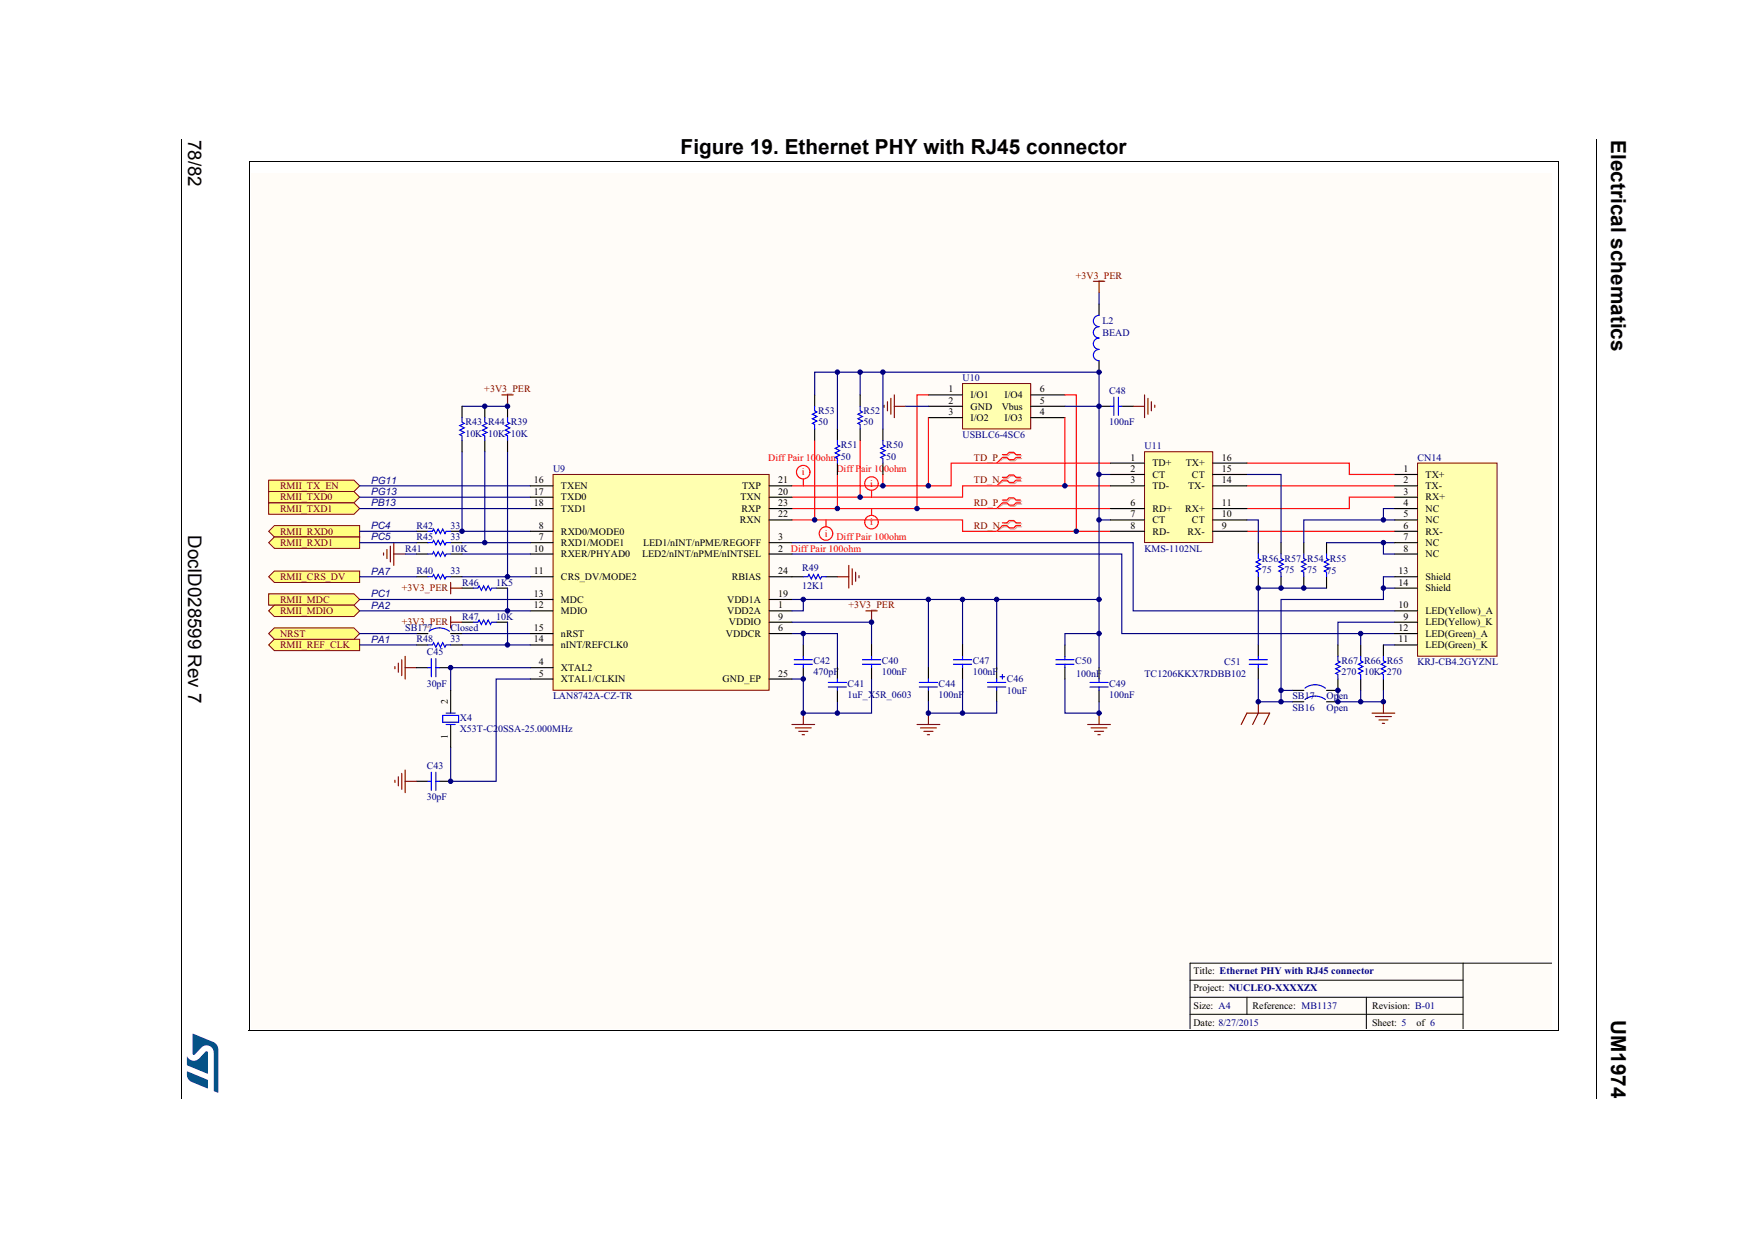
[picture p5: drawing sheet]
<svg xmlns="http://www.w3.org/2000/svg" width="297mm" height="210mm" viewBox="0 0 297 210" stroke-linecap="round" stroke-linejoin="round" font-family="sans-serif">
<path d="M30.6 23.6l.2 .1zM270.6 23.6l.2 .1z" fill="#000"/>
<path d="M30.7 23.7v162.6M270.7 23.7v162.6" fill="none" stroke="#000" stroke-width=".17"/>
<path d="M31.7 175.3h5.3v10h-5.3z" fill="#fff"/>
<g fill="#005189">
<path d="M32.7 175.3l3.5 1.4a1.35 1.35 0 0 1 .8 1.2l-.1 7.4-.7-.4v-6.4a1.22 1.22 0 0 0-.8-1.2 1.22 1.22 0 0 0-1.4 .4l-.9 1.1h-.4z"/>
<path d="M31.7 181.7l3.5 1.4v1.4l-1.6-.6a2.16 2.16 0 0 1-1.9-1.3z"/>
<path d="M31.7 179.1a1.43 1.43 0 0 0 1.8 .6l1.3-1.4h.4v3.7l-3.4-1.3-.1-.2z"/>
</g>
<path d="M42.6 29.3h220.5v145h-220.5z" fill="#fff"/>
<path d="M42.5 29.3h220.6v145h-220.6z" fill="#fffcf8"/>
<path d="M201.8 169.1h46.3M201.8 172h46.3M201.8 166.2h46.3M211.4 169.1v2.9M231.7 169.1v5.3M248.1 163.3v11.1M263.1 163.3h-61.3v11.1" fill="none" stroke="#000" stroke-width=".17"/>
<path d="M45.5 83.3h14.5l1 1-1 1h-14.5z" fill-rule="evenodd" fill="#ffff80"/>
<path d="M45.5 83.3h14.5l1 1-1 1h-14.5z" fill="none" stroke="#800000" stroke-width=".17"/>
<path d="M45.5 81.4h14.5l1 1-1 .9h-14.5z" fill-rule="evenodd" fill="#ffff80"/>
<path d="M45.5 81.4h14.5l1 1-1 .9h-14.5z" fill="none" stroke="#800000" stroke-width=".17"/>
<path d="M45.5 90.1l1-1h14.5v1.9h-14.5z" fill-rule="evenodd" fill="#ffff80"/>
<path d="M45.5 90.1l1-1h14.5v1.9h-14.5z" fill="none" stroke="#800000" stroke-width=".17"/>
<path d="M45.5 109.4l1-1h14.5v1.9h-14.5z" fill-rule="evenodd" fill="#ffff80"/>
<path d="M45.5 109.4l1-1h14.5v1.9h-14.5z" fill="none" stroke="#800000" stroke-width=".17"/>
<path d="M45.5 97.8l1-1h14.5v2h-14.5z" fill-rule="evenodd" fill="#ffff80"/>
<path d="M45.5 97.8l1-1h14.5v2h-14.5z" fill="none" stroke="#800000" stroke-width=".17"/>
<path d="M45.5 100.7h14.5l1 .9-1 1h-14.5z" fill-rule="evenodd" fill="#ffff80"/>
<path d="M45.5 100.7h14.5l1 .9-1 1h-14.5z" fill="none" stroke="#800000" stroke-width=".17"/>
<path d="M45.5 103.6l1-1h13.5l1 1-1 .9h-13.5z" fill-rule="evenodd" fill="#ffff80"/>
<path d="M45.5 103.6l1-1h13.5l1 1-1 .9h-13.5z" fill="none" stroke="#800000" stroke-width=".17"/>
<path d="M45.5 107.4l1-.9h13.5l1 .9-1 1h-13.5z" fill-rule="evenodd" fill="#ffff80"/>
<path d="M45.5 107.4l1-.9h13.5l1 .9-1 1h-13.5z" fill="none" stroke="#800000" stroke-width=".17"/>
<path d="M45.5 85.3h14.5l1 .9-1 1h-14.5z" fill-rule="evenodd" fill="#ffff80"/>
<path d="M45.5 85.3h14.5l1 .9-1 1h-14.5z" fill="none" stroke="#800000" stroke-width=".17"/>
<path d="M45.5 92l1-1h14.5v2h-14.5z" fill-rule="evenodd" fill="#ffff80"/>
<path d="M45.5 92l1-1h14.5v2h-14.5z" fill="none" stroke="#800000" stroke-width=".17"/>
<path d="M78.3 76.6v13.5h11.6M61 82.4h28.9M61 84.3h28.9M134.3 93.9h55.9v13.5h46.3M61 101.6h28.9M78.3 107.4h11.6M134.3 115.1h1.9v5.8h11.6v-5.8M134.3 101.6h34.7v11.6M142 119v1.9M163.2 101.6v7.7M180.6 115.1v5.8h5.7v-1.9" fill="none" stroke="#000080" stroke-width=".19"/>
<path d="M138.1 74.7v13.5M145.8 74.7v9.6M188.3 78.5h-27v3.9h-27M134.3 88.2h28.9v1.9h25.1M134.3 86.2h54M142 80.4v5.8M149.7 80.4v2M188.3 82.4h-25.1v1.9h-28.9" fill="none" stroke="#f00" stroke-width=".19"/>
<path d="M93.8 80.4h36.6v36.6h-36.6z" fill="#ffffb0"/>
<path d="M93.8 80.4h36.6v36.6h-36.6z" fill="none" stroke="#800000" stroke-width=".17"/>
<g fill="none" stroke="#000" stroke-width=".19">
<path d="M78.3 68.9v1.9M78.3 74.7v1.9M82.2 68.9v1.9M82.2 74.7v1.9M86 68.9v1.9M86 74.7v1.9M70.6 93.9h1.9M76.4 93.9h1.9M89.9 92h3.9M89.9 90.1h3.9M89.9 93.9h3.9M89.9 82.4h3.9"/>
<path d="M89.9 84.3h3.9M89.9 86.2h3.9M89.9 97.8h3.9M130.4 92h3.9M130.4 93.9h3.9M130.4 82.4h3.9M130.4 84.3h3.9M130.4 86.2h3.9M130.4 97.8h5.8M130.4 88.2h3.9M140 97.8h2M89.9 103.6h3.9"/>
<path d="M89.9 101.6h3.9M89.9 107.4h3.9M89.9 115.1h3.9M89.9 113.2h3.9M89.9 109.4h3.9M130.4 103.6h3.9M130.4 101.6h3.9M130.4 107.4h3.9M130.4 115.1h3.9M130.4 105.5h3.9M136.2 109.4v1.9M136.2 113.2v1.9"/>
<path d="M142 113.2v1.9M142 117.1v1.9M147.8 109.4v1.9M147.8 113.2v1.9M157.4 113.2v1.9M157.4 117.1v1.9M163.2 109.4v1.9M163.2 113.2v1.9M169 113.2v1.9M169 117.1v1.9M180.5 109.4v1.9M180.5 113.2v1.9"/>
<path d="M186.3 113.2v1.9M186.3 117.1v1.9M226.8 109.4v1.9M226.8 115.1v2M230.7 109.4v1.9M230.7 115.1v2M234.6 109.4v1.9M234.6 115.1v2"/>
</g>
<g fill="none" stroke="#000080" stroke-width=".19">
<path d="M78.3 68.9h7.7M86 76.6v21.2M61 86.2h28.9M78.3 97.8h11.6M78.3 93.9h11.6M134.3 92h57.8v11.6h44.4M61 103.6h28.9M78.3 109.4h11.6M134.3 105.5h13.5v3.9M134.3 107.4h7.7v5.8M136.2 107.4v2M157.4 101.6v11.6"/>
<path d="M230.7 107.4v2M234.6 109.4h1.9M236.5 105.5h-9.7v3.9"/>
</g>
<path d="M170.1 77.3h.8l.4-.4h.8l.4 .4h.7M170.1 77.7h.8l.4 .4h.8l.4-.4h.7M170.1 88.8h.8l.4-.4h.8l.4 .4h.7M170.1 89.3h.8l.4 .4h.8l.4-.4h.7M170.1 85h.8l.4-.4h.8l.4 .4h.7M170.1 85.5h.8l.4 .3h.8l.4-.3h.7M170.1 81.1h.8l.4-.4h.8l.4 .4h.7M170.1 81.6h.8l.4 .4h.8l.4-.4h.7" fill="none" stroke="#d0a19e" stroke-width=".19"/>
<path d="M170.1 77.7l-1.1 .8M170.1 89.3l-1.1 .8M170.1 85.5l-1.1 .7M170.1 81.6l-1.1 .8" fill="none" stroke="#d0a19e" stroke-width=".17"/>
<g fill="none" stroke="#f00" stroke-width=".19">
<path d="M169.9 77.1h.8l.4-.4h.8l.4 .4h.7M169.9 77.6h.8l.4 .3h.8l.4-.3h.7M136.2 81.2v1.2M140 88.2v1.1M147.8 83.1v1.2M147.8 86.2v1.2M169.9 88.6h.8l.4-.3h.8l.4 .3h.7M169.9 89.1h.8l.4 .4h.8l.4-.4h.7M169.9 84.8h.8l.4-.4h.8l.4 .4h.7M169.9 85.3h.8l.4 .3h.8l.4-.3h.7M169.9 80.9h.8l.4-.4h.8l.4 .4h.7M169.9 81.4h.8l.4 .4h.8l.4-.4h.7"/>
<circle cx="136.2" cy="80.1" r="1.15"/>
<circle cx="140" cy="90.5" r="1.15"/>
<circle cx="147.8" cy="82" r="1.15"/>
<circle cx="147.8" cy="88.5" r="1.15"/>
</g>
<path d="M169.9 77.6l-.9 .9M169.9 89.1l-.9 1M169.9 85.3l-.9 .9M169.9 81.4l-.9 1" fill="none" stroke="#f00" stroke-width=".17"/>
<g fill="none" stroke="#00f" stroke-width=".19">
<path d="M78.3 70.8v.8l.4 .2-.8 .4 .8 .3-.8 .4 .8 .4-.8 .4 .4 .2v.8M82.2 70.8v.8l.4 .2-.8 .4 .8 .3-.8 .4 .8 .4-.8 .4 .4 .2v.8M86 70.8v.8l.4 .2-.7 .4 .7 .3-.7 .4 .7 .4-.7 .4 .3 .2v.8M72.5 93.9h.8l.2-.4 .4 .8 .4-.8 .4 .8 .4-.8 .3 .8 .2-.4h.8M136.2 97.8h.8l.2-.4 .3 .8 .4-.8 .4 .8 .4-.8 .4 .8 .2-.4h.7M134.6 111.9h3.1M134.6 112.6h3.1M136.2 111.3v.6M136.2 112.6v.6M140.4 116.5h3.1M140.4 115.7h3.1M142 115.1v.6"/>
<path d="M142 116.5v.6M146.2 112.6h3.1M146.2 111.9h3.1M147.8 111.3v.6M147.8 112.6v.6M155.9 116.5h3M155.9 115.7h3M157.4 115.1v.6M157.4 116.5v.6M161.6 111.9h3.1M161.6 112.6h3.1M163.2 111.3v.6"/>
<path d="M163.2 112.6v.6M167.4 115.7h3.1M167.4 116.5h3.1M169 115.1v.6M169 116.5v.6M169.6 114.7h.7M169.9 114.4v.7M179 111.9h3.1M179 112.6h3.1M180.6 111.3v.6M180.6 112.6v.6M184.8 115.7h3.1"/>
<path d="M184.8 116.5h3.1M186.3 115.1v.6M186.3 116.5v.6M226.8 111.3v.7l.4 .2-.7 .4 .7 .4-.7 .4 .7 .4-.7 .4 .3 .2v.7M230.7 111.3v.7l.4 .2-.8 .4 .8 .4-.8 .4 .8 .4-.8 .4 .4 .2v.7M234.6 111.3v.7l.3 .2-.7 .4 .7 .4-.7 .4 .7 .4-.7 .4 .4 .2v.7"/>
</g>
<g fill="none" stroke="#800000" stroke-width=".19">
<path d="M65 93.7v.4M65.6 93.2v1.5M66.2 92.6v2.7M66.8 93.9h1.9M66.8 92v3.9M142 97.8h1.9M143.9 95.9v3.8M144.5 96.4v2.7M145.1 97v1.6M145.6 97.6v.4M67 113v.4M67.5 112.4v1.6"/>
<path d="M68.1 111.9v2.7M68.7 113.2h1.9M68.7 111.3v3.8M234.6 119v1.9M134.3 122.8h3.8M134.8 123.4h2.7M135.4 124h1.6M136 124.6h.4M136.2 120.9v1.9M184.4 122.8h3.9M185 123.4h2.7M185.6 124h1.5"/>
<path d="M186.1 124.6h.4M186.3 120.9v1.9M232.6 120.9h3.9M233.2 121.5h2.7M233.8 122.1h1.5M234.4 122.6h.3"/>
</g>
<path d="M163.2 65h11.5v7.7h-11.5z" fill="#ffffb0"/>
<path d="M163.2 65h11.5v7.7h-11.5z" fill="none" stroke="#800000" stroke-width=".17"/>
<g fill="none" stroke="#000" stroke-width=".19">
<path d="M186.3 51.5v2M138.1 67v1.9M138.1 72.7v2M142 72.7v2M142 78.5v1.9M145.8 67v1.9M145.8 72.7v2M149.7 72.7v2M149.7 78.5v1.9M157.4 67h5.8M157.4 68.9h5.8M157.4 70.8h5.8"/>
<path d="M174.8 67h5.7M174.8 68.9h5.7M174.8 70.8h5.7M186.3 68.9h2M186.3 61.2v1.9M190.2 68.9h1.9M213.3 92v1.9M213.3 97.8v1.9M217.2 92v1.9M217.2 97.8v1.9M221.1 92v1.9M221.1 97.8v1.9"/>
<path d="M224.9 92v1.9M224.9 97.8v1.9M70.6 113.2h1.9M74.5 113.2h1.9M213.3 109.4v1.9M213.3 113.2v1.9M219.1 119h2M224.9 119h1.9M70.6 132.5h1.9M74.5 132.5h1.9"/>
</g>
<path d="M157.4 70.8v11.6M157.4 67h-1.9v19.2M180.5 67h2v23.1M180.5 70.8v11.6M211.4 78.5h17.4v1.9h7.7M211.4 82.4h25.1M211.4 90.1h25.1M236.5 84.3h-7.7v1.9h-17.4" fill="none" stroke="#f00" stroke-width=".19"/>
<g fill="none" stroke="#00f" stroke-width=".19">
<path d="M186.3 59.3a.95 .95 0 0 0-.9 .9 .95 .95 0 0 0 .9 1M186.3 53.5a.96 .96 0 0 0-.9 .9 .96 .96 0 0 0 .9 1 .96 .96 0 0 0-.9 1 .96 .96 0 0 0 .9 .9 .95 .95 0 0 0-.9 1 .95 .95 0 0 0 .9 .9M138.1 68.9v.8l.4 .1-.8 .4 .8 .4-.8 .4 .8 .4-.8 .4 .4 .2v.7M142 74.7v.7l.4 .2-.8 .4 .8 .4-.8 .4 .8 .4-.8 .4 .4 .1v.8M145.8 68.9v.8l.4 .1-.8 .4 .8 .4-.8 .4 .8 .4-.8 .4 .4 .2v.7M149.7 74.7v.7l.4 .2-.8 .4 .8 .4-.8 .4 .8 .4-.8 .4 .4 .1v.8M188.3 68.9h.5M188.8 67.3v3.1M189.6 67.3v3.1M189.6 68.9h.6M213.3 93.9v.8l.4 .2-.7 .4 .7 .4-.7 .4 .7 .3-.7 .4 .3 .2v.8M217.2 93.9v.8l.4 .2-.8 .4 .8 .4-.8 .4 .8 .3-.8 .4 .4 .2v.8"/>
<path d="M221.1 93.9v.8l.3 .2-.7 .4 .7 .4-.7 .4 .7 .3-.7 .4 .4 .2v.8M224.9 93.9v.8l.4 .2-.8 .4 .8 .4-.8 .4 .8 .3-.8 .4 .4 .2v.8M72.5 113.2h.6M73.1 111.7v3M73.9 113.2h.6M73.9 111.7v3M211.8 111.9h3.1M211.8 112.6h3.1M213.3 111.3v.6M213.3 112.6v.6M221.2 118.6a2.89 2.89 0 0 1 3.5 0M72.5 132.5h.6"/>
<path d="M73.1 130.9v3.1M73.9 132.5h.6M73.9 130.9v3.1"/>
</g>
<path d="M149.9 68.7v.4M150.5 68.1v1.6M151 67.5v2.7M151.6 68.9h1.9M151.6 67v3.8M192.1 68.9h2M194 67v3.8M194.6 67.5v2.7M195.2 68.1v1.6M195.8 68.7v.4M213.3 119v1.9l-.9 1.9M210.4 122.8l1-1.9h3.9l-1 1.9" fill="none" stroke="#800000" stroke-width=".19"/>
<g fill="none" stroke="#000080" stroke-width=".19">
<path d="M82.2 76.6v15.4M138.1 67v-3.9h11.6v9.6M142 63.1v9.6M145.8 63.1v3.9M149.7 63.1h36.6v17.3M153.5 68.9h3.9M180.5 68.9h5.8M68.7 93.9h1.9M78.3 92h11.6M186.3 88.2h2M188.3 80.4h-2v32.8M211.4 88.2h1.9v3.8"/>
<path d="M211.4 80.4h5.8v11.6M224.9 99.7h-11.6v9.7M224.9 92h11.6M234.6 92v1.9h1.9M236.5 99.7h-1.9v1.9h-17.4v17.4M236.5 88.2h-15.4v3.8M236.5 86.2h-1.9v2M236.5 97.8h-1.9v1.9M89.9 113.2h-13.5v3.9M89.9 115.1h-5.8v17.4h-7.7v-5.8M213.3 115.1v3.9h5.8"/>
</g>
<path d="M194 76.6h11.6v15.4h-11.6z" fill="#ffffb0"/>
<path d="M194 76.6h11.6v15.4h-11.6z" fill="none" stroke="#800000" stroke-width=".17"/>
<path d="M188.3 78.5h5.7M205.6 78.5h5.8M188.3 80.4h5.7M188.3 82.4h5.7M188.3 86.2h5.7M188.3 88.2h5.7M188.3 90.1h5.7M205.6 80.4h5.8M205.6 82.4h5.8M205.6 86.2h5.8M205.6 88.2h5.8M205.6 90.1h5.8" fill="none" stroke="#000" stroke-width=".19"/>
<path d="M240.3 78.5h13.5v32.8h-13.5z" fill="#ffffb0"/>
<path d="M240.3 78.5h13.5v32.8h-13.5z" fill="none" stroke="#800000" stroke-width=".17"/>
<g fill="none" stroke="#000" stroke-width=".19">
<path d="M70.6 92h1.9M70.6 90.1h1.9M70.6 97.8h1.9M76.4 92h1.9M76.4 90.1h1.9M76.4 97.8h1.9M78.3 99.7h2M84.1 99.7h1.9M236.5 84.3h3.8M236.5 88.2h3.8M236.5 86.2h3.8M236.5 92h3.8"/>
<path d="M236.5 90.1h3.8M236.5 93.9h3.8M236.5 80.4h3.8M236.5 82.4h3.8M236.5 97.8h3.8M236.5 99.7h3.8M70.6 109.4h1.9M70.6 107.4h1.9M76.4 117.1v3.8M76.4 109.4h1.9M76.4 107.4h1.9M78.3 105.5h2"/>
<path d="M84.1 105.5h1.9M219.1 117.1h2M224.9 117.1h1.9M236.5 103.6h3.8M236.5 105.5h3.8M236.5 109.4h3.8M236.5 107.4h3.8M76.4 122.8v3.9"/>
</g>
<g fill="none" stroke="#000080" stroke-width=".19">
<path d="M186.3 49.6v1.9M61 90.1h9.6M61 92h9.6M61 97.8h9.6M86 99.7v3.9M61 109.4h9.6M61 107.4h9.6M86 105.5v3.9M136.2 101.6v2h-1.9M157.4 119v1.9h11.6v-1.9M163.2 115.1v5.8M169 101.6h17.3"/>
<path d="M186.3 107.4h-5.8v2M217.2 117.1h1.9M226.8 117.1v1.9h7.8v-1.9M230.7 117.1v1.9"/>
</g>
<g fill="none" stroke="#800000" stroke-width=".19">
<path d="M185.4 47.7h1.9M186.3 47.7v1.9M85.1 67h1.9M86 67v1.9M76.4 99.7h1.9M76.4 98.8v1.9M76.4 105.5h1.9M76.4 104.5v2M146.8 103.6h1.9M147.8 103.6v1.9M67 132.3v.4M67.5 131.7v1.5"/>
<path d="M68.1 131.1v2.7M68.7 132.5h1.9M68.7 130.5v3.9M155.5 122.8h3.8M156.1 123.4h2.7M156.6 124h1.6M157.2 124.6h.4M157.4 120.9v1.9"/>
</g>
<path d="M72.5 90.1h.8l.2-.4 .4 .8 .4-.8 .4 .8 .4-.8 .3 .8 .2-.4h.8M72.5 92h.8l.2-.4 .4 .8 .4-.8 .4 .8 .4-.8 .3 .8 .2-.4h.8M72.5 97.8h.8l.2-.4 .4 .8 .4-.8 .4 .8 .4-.8 .3 .8 .2-.4h.8M80.3 99.7h.7l.2-.4 .4 .8 .4-.8 .4 .8 .4-.8 .4 .8 .1-.4h.8M72.5 109.4h.8l.2-.4 .4 .7 .4-.7 .4 .7 .4-.7 .3 .7 .2-.3h.8M72.7 107a2.89 2.89 0 0 1 3.5 0M80.3 105.5h.7l.2-.4 .4 .8 .4-.8 .4 .8 .4-.8 .4 .8 .1-.4h.8M221.2 116.7a2.89 2.89 0 0 1 3.5 0M75.1 121.3h2.7v1.2h-2.7zM75.6 120.9h1.6M75.6 122.8h1.6" fill="none" stroke="#00f" stroke-width=".19"/>
<circle cx="76.4" cy="132.5" r=".38" fill="#000080"/>
<circle cx="76.4" cy="132.5" r=".38" fill="none" stroke="#000080" stroke-width=".17"/>
<circle cx="76.4" cy="113.2" r=".38" fill="#000080"/>
<circle cx="76.4" cy="113.2" r=".38" fill="none" stroke="#000080" stroke-width=".17"/>
<circle cx="78.3" cy="90.1" r=".38" fill="#000080"/>
<circle cx="78.3" cy="90.1" r=".38" fill="none" stroke="#000080" stroke-width=".17"/>
<circle cx="82.2" cy="92" r=".38" fill="#000080"/>
<circle cx="82.2" cy="92" r=".38" fill="none" stroke="#000080" stroke-width=".17"/>
<circle cx="82.2" cy="68.9" r=".38" fill="#000080"/>
<circle cx="82.2" cy="68.9" r=".38" fill="none" stroke="#000080" stroke-width=".17"/>
<circle cx="86" cy="109.3" r=".38" fill="#000080"/>
<circle cx="86" cy="109.3" r=".38" fill="none" stroke="#000080" stroke-width=".17"/>
<circle cx="86" cy="103.6" r=".38" fill="#000080"/>
<circle cx="86" cy="103.6" r=".38" fill="none" stroke="#000080" stroke-width=".17"/>
<circle cx="86" cy="97.8" r=".38" fill="#000080"/>
<circle cx="86" cy="97.8" r=".38" fill="none" stroke="#000080" stroke-width=".17"/>
<circle cx="86" cy="68.9" r=".38" fill="#000080"/>
<circle cx="86" cy="68.9" r=".38" fill="none" stroke="#000080" stroke-width=".17"/>
<circle cx="136.2" cy="120.9" r=".38" fill="#000080"/>
<circle cx="136.2" cy="120.9" r=".38" fill="none" stroke="#000080" stroke-width=".17"/>
<circle cx="136.2" cy="115.1" r=".38" fill="#000080"/>
<circle cx="136.2" cy="115.1" r=".38" fill="none" stroke="#000080" stroke-width=".17"/>
<circle cx="136.2" cy="107.4" r=".38" fill="#000080"/>
<circle cx="136.2" cy="107.4" r=".38" fill="none" stroke="#000080" stroke-width=".17"/>
<circle cx="136.2" cy="101.6" r=".38" fill="#000080"/>
<circle cx="136.2" cy="101.6" r=".38" fill="none" stroke="#000080" stroke-width=".17"/>
<circle cx="138.1" cy="88.1" r=".38" fill="#000080"/>
<circle cx="138.1" cy="88.1" r=".38" fill="none" stroke="#000080" stroke-width=".17"/>
<circle cx="142" cy="120.9" r=".38" fill="#000080"/>
<circle cx="142" cy="120.9" r=".38" fill="none" stroke="#000080" stroke-width=".17"/>
<circle cx="142" cy="86.2" r=".38" fill="#000080"/>
<circle cx="142" cy="86.2" r=".38" fill="none" stroke="#000080" stroke-width=".17"/>
<circle cx="142" cy="63.1" r=".38" fill="#000080"/>
<circle cx="142" cy="63.1" r=".38" fill="none" stroke="#000080" stroke-width=".17"/>
<circle cx="145.8" cy="84.3" r=".38" fill="#000080"/>
<circle cx="145.8" cy="84.3" r=".38" fill="none" stroke="#000080" stroke-width=".17"/>
<circle cx="145.8" cy="63.1" r=".38" fill="#000080"/>
<circle cx="145.8" cy="63.1" r=".38" fill="none" stroke="#000080" stroke-width=".17"/>
<circle cx="147.8" cy="105.5" r=".38" fill="#000080"/>
<circle cx="147.8" cy="105.5" r=".38" fill="none" stroke="#000080" stroke-width=".17"/>
<circle cx="149.7" cy="82.4" r=".38" fill="#000080"/>
<circle cx="149.7" cy="82.4" r=".38" fill="none" stroke="#000080" stroke-width=".17"/>
<circle cx="149.7" cy="63.1" r=".38" fill="#000080"/>
<circle cx="149.7" cy="63.1" r=".38" fill="none" stroke="#000080" stroke-width=".17"/>
<circle cx="155.5" cy="86.2" r=".38" fill="#000080"/>
<circle cx="155.5" cy="86.2" r=".38" fill="none" stroke="#000080" stroke-width=".17"/>
<circle cx="157.4" cy="120.9" r=".38" fill="#000080"/>
<circle cx="157.4" cy="120.9" r=".38" fill="none" stroke="#000080" stroke-width=".17"/>
<circle cx="157.4" cy="101.6" r=".38" fill="#000080"/>
<circle cx="157.4" cy="101.6" r=".38" fill="none" stroke="#000080" stroke-width=".17"/>
<circle cx="157.4" cy="82.4" r=".38" fill="#000080"/>
<circle cx="157.4" cy="82.4" r=".38" fill="none" stroke="#000080" stroke-width=".17"/>
<circle cx="163.2" cy="120.9" r=".38" fill="#000080"/>
<circle cx="163.2" cy="120.9" r=".38" fill="none" stroke="#000080" stroke-width=".17"/>
<circle cx="163.2" cy="101.6" r=".38" fill="#000080"/>
<circle cx="163.2" cy="101.6" r=".38" fill="none" stroke="#000080" stroke-width=".17"/>
<circle cx="169" cy="101.6" r=".38" fill="#000080"/>
<circle cx="169" cy="101.6" r=".38" fill="none" stroke="#000080" stroke-width=".17"/>
<circle cx="180.5" cy="82.4" r=".38" fill="#000080"/>
<circle cx="180.5" cy="82.4" r=".38" fill="none" stroke="#000080" stroke-width=".17"/>
<circle cx="182.5" cy="90.1" r=".38" fill="#000080"/>
<circle cx="182.5" cy="90.1" r=".38" fill="none" stroke="#000080" stroke-width=".17"/>
<circle cx="186.3" cy="120.9" r=".38" fill="#000080"/>
<circle cx="186.3" cy="120.9" r=".38" fill="none" stroke="#000080" stroke-width=".17"/>
<circle cx="186.3" cy="107.4" r=".38" fill="#000080"/>
<circle cx="186.3" cy="107.4" r=".38" fill="none" stroke="#000080" stroke-width=".17"/>
<circle cx="186.3" cy="101.6" r=".38" fill="#000080"/>
<circle cx="186.3" cy="101.6" r=".38" fill="none" stroke="#000080" stroke-width=".17"/>
<circle cx="186.3" cy="88.1" r=".38" fill="#000080"/>
<circle cx="186.3" cy="88.1" r=".38" fill="none" stroke="#000080" stroke-width=".17"/>
<circle cx="186.3" cy="80.4" r=".38" fill="#000080"/>
<circle cx="186.3" cy="80.4" r=".38" fill="none" stroke="#000080" stroke-width=".17"/>
<circle cx="186.3" cy="68.9" r=".38" fill="#000080"/>
<circle cx="186.3" cy="68.9" r=".38" fill="none" stroke="#000080" stroke-width=".17"/>
<circle cx="186.3" cy="63.1" r=".38" fill="#000080"/>
<circle cx="186.3" cy="63.1" r=".38" fill="none" stroke="#000080" stroke-width=".17"/>
<circle cx="213.3" cy="119" r=".38" fill="#000080"/>
<circle cx="213.3" cy="119" r=".38" fill="none" stroke="#000080" stroke-width=".17"/>
<circle cx="213.3" cy="99.7" r=".38" fill="#000080"/>
<circle cx="213.3" cy="99.7" r=".38" fill="none" stroke="#000080" stroke-width=".17"/>
<circle cx="217.2" cy="119" r=".38" fill="#000080"/>
<circle cx="217.2" cy="119" r=".38" fill="none" stroke="#000080" stroke-width=".17"/>
<circle cx="217.2" cy="117" r=".38" fill="#000080"/>
<circle cx="217.2" cy="117" r=".38" fill="none" stroke="#000080" stroke-width=".17"/>
<circle cx="217.2" cy="99.7" r=".38" fill="#000080"/>
<circle cx="217.2" cy="99.7" r=".38" fill="none" stroke="#000080" stroke-width=".17"/>
<circle cx="221" cy="99.7" r=".38" fill="#000080"/>
<circle cx="221" cy="99.7" r=".38" fill="none" stroke="#000080" stroke-width=".17"/>
<circle cx="226.8" cy="119" r=".38" fill="#000080"/>
<circle cx="226.8" cy="119" r=".38" fill="none" stroke="#000080" stroke-width=".17"/>
<circle cx="226.8" cy="117" r=".38" fill="#000080"/>
<circle cx="226.8" cy="117" r=".38" fill="none" stroke="#000080" stroke-width=".17"/>
<circle cx="230.7" cy="119" r=".38" fill="#000080"/>
<circle cx="230.7" cy="119" r=".38" fill="none" stroke="#000080" stroke-width=".17"/>
<circle cx="230.7" cy="107.4" r=".38" fill="#000080"/>
<circle cx="230.7" cy="107.4" r=".38" fill="none" stroke="#000080" stroke-width=".17"/>
<circle cx="234.5" cy="119" r=".38" fill="#000080"/>
<circle cx="234.5" cy="119" r=".38" fill="none" stroke="#000080" stroke-width=".17"/>
<circle cx="234.5" cy="99.7" r=".38" fill="#000080"/>
<circle cx="234.5" cy="99.7" r=".38" fill="none" stroke="#000080" stroke-width=".17"/>
<circle cx="234.5" cy="92" r=".38" fill="#000080"/>
<circle cx="234.5" cy="92" r=".38" fill="none" stroke="#000080" stroke-width=".17"/>
<circle cx="234.5" cy="88.1" r=".38" fill="#000080"/>
<circle cx="234.5" cy="88.1" r=".38" fill="none" stroke="#000080" stroke-width=".17"/>
<path d="M42.2 27.3h222.1M42.2 27.3v147.4M264.2 27.3v147.5M42.1 174.7h222.1" fill="none" stroke="#000" stroke-width=".17"/>
<g font-size="3.5">
<text x="273.2" y="23.7" transform="rotate(90 273.2 23.7)">Electrical schematics</text>
<text x="115.4" y="26.1">Figure 19. Ethernet PHY with RJ45 connector</text>
<text x="273.2" y="172.9" transform="rotate(90 273.2 172.9)">UM1974</text>
</g>
<g font-size="3.2">
<text x="31.9" y="23.7" transform="rotate(90 31.9 23.7)">78/82</text>
<text x="31.9" y="90.7" transform="rotate(90 31.9 90.7)">DocID028599 Rev 7</text>
</g>
<g font-size="1.7" fill="#800000">
<text x="182.4" y="47.3">+3V3_PER</text>
<text x="82.1" y="66.5">+3V3_PER</text>
<text x="47.5" y="82.9">RMII_TX_EN</text>
<text x="165.1" y="82">TD_N</text>
<text x="165.1" y="78.1">TD_P</text>
<text x="47.5" y="84.8">RMII_TXD0</text>
<text x="47.5" y="86.8">RMII_TXD1</text>
<text x="165.1" y="89.7">RD_N</text>
<text x="165.1" y="85.8">RD_P</text>
<text x="47.5" y="90.6">RMII_RXD0</text>
<text x="47.5" y="92.6">RMII_RXD1</text>
<text x="47.5" y="98.3">RMII_CRS_DV</text>
<text x="68.1" y="100.3">+3V3_PER</text>
<text x="47.5" y="102.2">RMII_MDC</text>
<text x="47.5" y="104.1">RMII_MDIO</text>
<text x="47.5" y="108">NRST</text>
<text x="68.1" y="106">+3V3_PER</text>
<text x="143.8" y="103.2">+3V3_PER</text>
<text x="47.5" y="109.9">RMII_REF_CLK</text>
</g>
<g font-size="1.7" fill="#000080">
<text x="186.9" y="55">L2</text>
<text x="186.9" y="56.9">BEAD</text>
<text x="163.2" y="64.6">U10</text>
<text x="138.7" y="70.2">R53</text>
<text x="146.4" y="70.2">R52</text>
<text x="188.1" y="66.7">C48</text>
<text x="78.9" y="72.1">R43 R44 R39</text>
<text x="78.9" y="74.1">10K 10K 10K</text>
<text x="138.7" y="72.1">50</text>
<text x="142.6" y="76">R51</text>
<text x="146.4" y="72.1">50</text>
<text x="150.3" y="76">R50</text>
<text x="150.3" y="77.9">50</text>
<text x="163.2" y="74.3">USBLC6-4SC6</text>
<text x="188.1" y="72.1">100nF</text>
<text x="194" y="76.2">U11</text>
<text x="93.8" y="80">U9</text>
<text x="240.3" y="78.1">CN14</text>
<text x="70.6" y="89.7">R42</text>
<text x="76.4" y="89.7">33</text>
<text x="68.7" y="93.5">R41</text>
<text x="70.6" y="91.6">R45</text>
<text x="76.4" y="91.6">33</text>
<text x="76.4" y="93.5">10K</text>
<text x="194" y="93.5">KMS-1102NL</text>
<text x="213.9" y="95.3">R56 R57 R54 R55</text>
<text x="70.6" y="97.4">R40</text>
<text x="76.4" y="97.4">33</text>
<text x="78.3" y="99.3">R46</text>
<text x="84.1" y="99.3">1K5</text>
<text x="136" y="96.8">R49</text>
<text x="136" y="99.9">12K1</text>
<text x="213.9" y="97.2">75</text>
<text x="217.8" y="97.2">75</text>
<text x="221.6" y="97.2">75</text>
<text x="224.9" y="97.4">75</text>
<text x="68.7" y="107">SB177</text>
<text x="76.4" y="107">Closed</text>
<text x="78.3" y="105.1">R47</text>
<text x="84.1" y="105.1">10K</text>
<text x="70.6" y="108.9">R48</text>
<text x="72.4" y="111.1">C45</text>
<text x="76.4" y="108.9">33</text>
<text x="137.9" y="112.6">C42</text>
<text x="149.5" y="112.6">C40</text>
<text x="164.9" y="112.6">C47</text>
<text x="182.3" y="112.6">C50</text>
<text x="207.5" y="112.8">C51</text>
<text x="227.4" y="112.6">R67 R66 R65</text>
<text x="240.3" y="112.8">KRJ-CB4.2GYZNL</text>
<text x="72.4" y="116.4">30pF</text>
<text x="93.8" y="118.6">LAN8742A-CZ-TR</text>
<text x="137.9" y="114.5">470pF</text>
<text x="143.7" y="116.4">C41</text>
<text x="143.7" y="118.4">1uF_X5R_0603</text>
<text x="149.5" y="114.5">100nF</text>
<text x="159.1" y="116.4">C44</text>
<text x="159.1" y="118.4">100nF</text>
<text x="164.9" y="114.5">100nF</text>
<text x="170.7" y="115.7">C46</text>
<text x="170.7" y="117.6">10uF</text>
<text x="182.5" y="114.7">100nF</text>
<text x="188.1" y="116.4">C49</text>
<text x="188.1" y="118.4">100nF</text>
<text x="194" y="114.7">TC1206KKX7RDBB102</text>
<text x="219.1" y="118.6">SB17</text>
<text x="224.9" y="118.6">Open</text>
<text x="227.4" y="114.5">270</text>
<text x="231.3" y="114.5">10K 270</text>
<text x="77.9" y="122.2">X4</text>
<text x="77.9" y="124.2">X53T-C20SSA-25.000MHz</text>
<text x="219.1" y="120.5">SB16</text>
<text x="224.9" y="120.5">Open</text>
<text x="72.4" y="130.3">C43</text>
<text x="72.4" y="135.7">30pF</text>
</g>
<g font-size="1.7">
<text x="160.8" y="66.5">1</text>
<text x="160.8" y="68.5">2</text>
<text x="160.8" y="70.4">3</text>
<text x="164.5" y="67.5">I/O1</text>
<text x="164.5" y="69.4">GND</text>
<text x="164.5" y="71.4">I/O2</text>
<text x="169.8" y="69.4">Vbus</text>
<text x="170.3" y="71.4">I/O3</text>
<text x="170.3" y="67.5">I/O4</text>
<text x="176.3" y="70.4">4</text>
<text x="176.3" y="66.5">6</text>
<text x="176.3" y="68.5">5</text>
<text x="90.5" y="82">16</text>
<text x="90.5" y="83.9">17</text>
<text x="95.1" y="82.9">TXEN</text>
<text x="125.8" y="82.9">TXP</text>
<text x="131.9" y="83.9">20</text>
<text x="131.9" y="82">21</text>
<text x="191.7" y="78.1">1</text>
<text x="191.7" y="80">2</text>
<text x="191.7" y="82">3</text>
<text x="195.4" y="79.1">TD+</text>
<text x="195.4" y="81">CT</text>
<text x="195.4" y="82.9">TD-</text>
<text x="201" y="79.1">TX+</text>
<text x="201.5" y="82.9">TX-</text>
<text x="202.1" y="81">CT</text>
<text x="207.2" y="78.1">16</text>
<text x="207.2" y="80">15</text>
<text x="207.2" y="82">14</text>
<text x="237.9" y="83.9">3</text>
<text x="237.9" y="80">1</text>
<text x="237.9" y="82">2</text>
<text x="241.7" y="81">TX+</text>
<text x="241.7" y="82.9">TX-</text>
<text x="90.5" y="85.8">18</text>
<text x="91.4" y="89.7">8</text>
<text x="95.1" y="84.8">TXD0</text>
<text x="95.1" y="86.8">TXD1</text>
<text x="125.4" y="88.7">RXN</text>
<text x="125.5" y="84.8">TXN</text>
<text x="125.7" y="86.8">RXP</text>
<text x="131.9" y="87.7">22</text>
<text x="131.9" y="85.8">23</text>
<text x="191.7" y="85.8">6</text>
<text x="191.7" y="87.7">7</text>
<text x="191.7" y="89.7">8</text>
<text x="195.4" y="86.8">RD+</text>
<text x="195.4" y="88.7">CT</text>
<text x="200.9" y="86.8">RX+</text>
<text x="202.1" y="88.7">CT</text>
<text x="207.2" y="85.8">11</text>
<text x="207.2" y="89.7">9</text>
<text x="207.2" y="87.7">10</text>
<text x="237.9" y="87.7">5</text>
<text x="237.9" y="85.8">4</text>
<text x="237.9" y="89.7">6</text>
<text x="241.7" y="84.8">RX+</text>
<text x="241.7" y="88.7">NC</text>
<text x="241.7" y="86.8">NC</text>
<text x="90.5" y="93.5">10</text>
<text x="91.4" y="91.6">7</text>
<text x="95.1" y="92.6">RXD1/MODE1</text>
<text x="95.1" y="90.6">RXD0/MODE0</text>
<text x="95.1" y="94.5">RXER/PHYAD0</text>
<text x="108.9" y="94.5">LED2/nINT/nPME/nINTSEL</text>
<text x="109.1" y="92.6">LED1/nINT/nPME/REGOFF</text>
<text x="131.9" y="93.5">2</text>
<text x="131.9" y="91.6">3</text>
<text x="195.4" y="90.6">RD-</text>
<text x="201.4" y="90.6">RX-</text>
<text x="237.9" y="91.6">7</text>
<text x="237.9" y="93.5">8</text>
<text x="241.7" y="92.6">NC</text>
<text x="241.7" y="90.6">RX-</text>
<text x="241.7" y="94.5">NC</text>
<text x="90.5" y="101.2">13</text>
<text x="90.5" y="97.4">11</text>
<text x="95.1" y="98.3">CRS_DV/MODE2</text>
<text x="124.1" y="98.3">RBIAS</text>
<text x="131.9" y="101.2">19</text>
<text x="131.9" y="97.4">24</text>
<text x="237.1" y="97.4">13</text>
<text x="237.1" y="99.3">14</text>
<text x="241.7" y="98.3">Shield</text>
<text x="241.7" y="100.3">Shield</text>
<text x="90.5" y="103.2">12</text>
<text x="90.5" y="107">15</text>
<text x="95.1" y="104.1">MDIO</text>
<text x="95.1" y="102.2">MDC</text>
<text x="95.1" y="108">nRST</text>
<text x="123.1" y="108">VDDCR</text>
<text x="123.3" y="102.2">VDD1A</text>
<text x="123.3" y="104.1">VDD2A</text>
<text x="123.6" y="106">VDDIO</text>
<text x="131.9" y="103.2">1</text>
<text x="131.9" y="105.1">9</text>
<text x="131.9" y="107">6</text>
<text x="237.1" y="103.2">10</text>
<text x="237.1" y="107">12</text>
<text x="237.9" y="105.1">9</text>
<text x="241.7" y="104.1">LED(Yellow)_A</text>
<text x="241.7" y="106">LED(Yellow)_K</text>
<text x="241.7" y="108">LED(Green)_A</text>
<text x="90.5" y="108.9">14</text>
<text x="91.4" y="112.8">4</text>
<text x="95.1" y="113.8">XTAL2</text>
<text x="95.1" y="109.9">nINT/REFCLK0</text>
<text x="237.1" y="108.9">11</text>
<text x="241.7" y="109.9">LED(Green)_K</text>
<text x="75.9" y="119.4" transform="rotate(-90 75.9 119.4)">2</text>
<text x="91.4" y="114.7">5</text>
<text x="95.1" y="115.7">XTAL1/CLKIN</text>
<text x="122.5" y="115.7">GND_EP</text>
<text x="131.9" y="114.7">25</text>
<text x="75.9" y="125.2" transform="rotate(-90 75.9 125.2)">1</text>
<text x="202.3" y="165.2">Title: Ethernet PHY with RJ45 connector</text>
<text x="202.3" y="171">Size: A4</text>
<text x="202.3" y="173.9">Date: 8/27/2015</text>
<text x="202.3" y="168.1">Project: NUCLEO-XXXXZX</text>
<text x="212.4" y="171">Reference: MB1137</text>
<text x="232.6" y="173.9">Sheet: 5</text>
<text x="232.6" y="171">Revision: B-01</text>
<text x="240.1" y="173.9">of 6</text>
</g>
<g font-size="1.7" fill="#0c0087">
<text x="62.9" y="82">PG11</text>
<text x="62.9" y="83.9">PG13</text>
<text x="62.9" y="85.9">PB13</text>
<text x="62.9" y="89.7">PC4</text>
<text x="62.9" y="91.6">PC5</text>
<text x="62.9" y="97.4">PA7</text>
<text x="62.9" y="101.3">PC1</text>
<text x="62.9" y="103.2">PA2</text>
<text x="62.9" y="109">PA1</text>
</g>
<g font-size="1.7" fill="#f00">
<text x="130.2" y="78.1">DiffPair 100ohm 50</text>
<text x="136" y="80.6">i</text>
<text x="141.8" y="80">DiffPair 100ohm</text>
<text x="147.5" y="82.5">i</text>
<text x="147.5" y="89.1">i</text>
<text x="134.1" y="93.5">DiffPair 100ohm</text>
<text x="139.8" y="91">i</text>
<text x="141.8" y="91.6">DiffPair 100ohm</text>
</g>
</svg>
